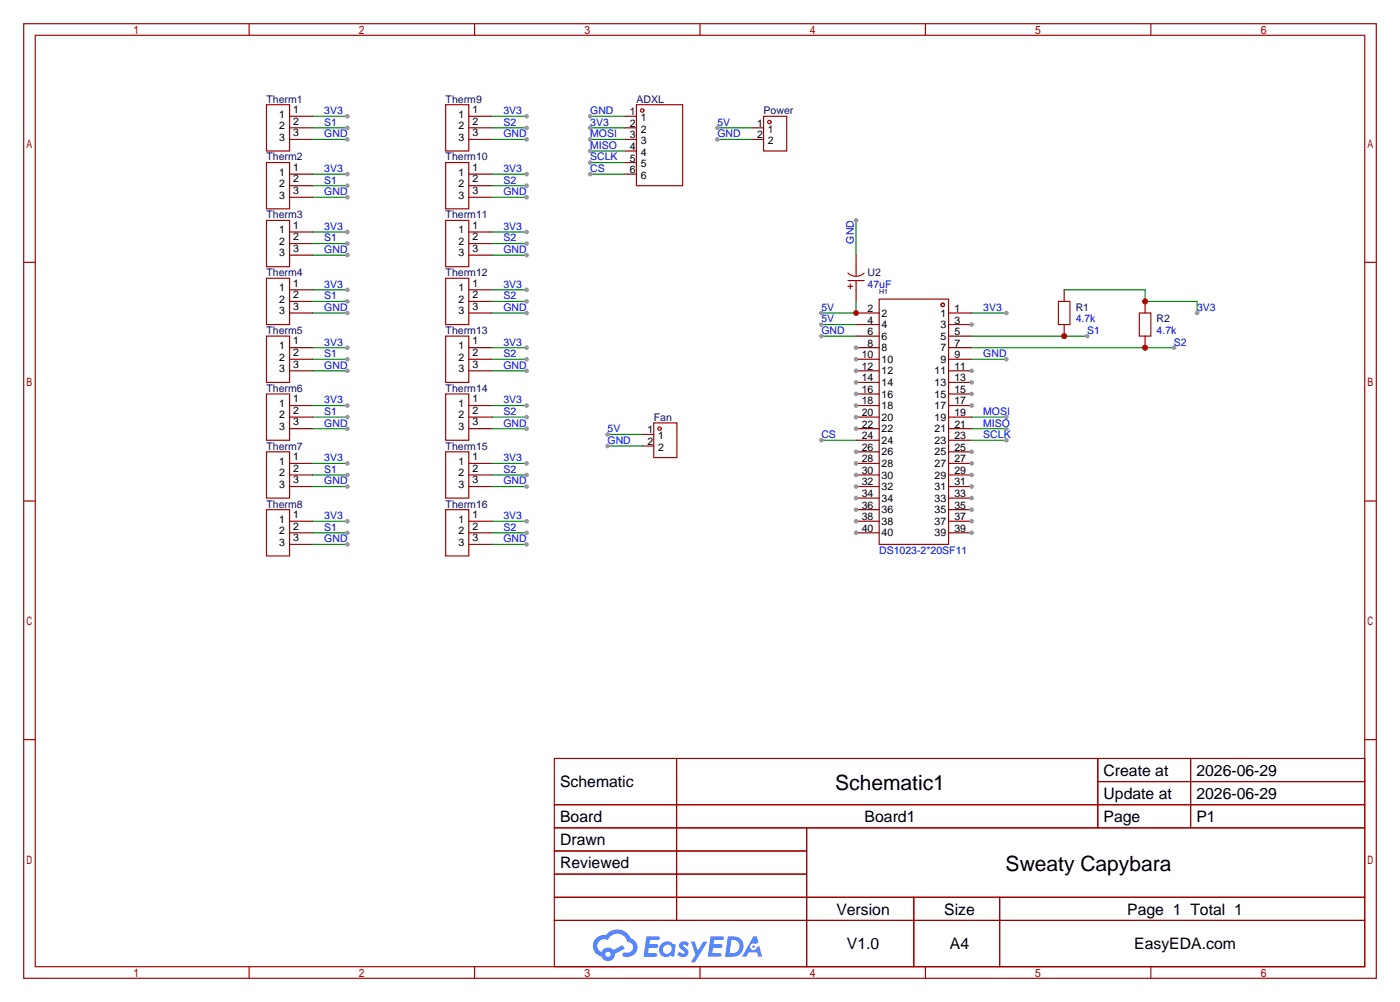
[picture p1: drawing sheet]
<svg xmlns="http://www.w3.org/2000/svg" width="308mm" height="220mm" viewBox="0 0 308 220" stroke-linecap="round" stroke-linejoin="round" font-family="sans-serif">
<g fill="none" stroke="#a10000" stroke-width=".25">
<path d="M5.2 5.2h297.2v209.6h-297.2zM7.7 7.7h292.1v204.5h-292.1zM54.7 5.2v2.5M104.3 5.2v2.5M153.8 5.2v2.5M203.3 5.2v2.5M252.9 5.2v2.5M5.2 57.6h2.5M299.8 57.6h2.6M5.2 110h2.5M299.8 110h2.6M5.2 162.4h2.5"/>
<path d="M121.8 166.5h178v45.7h-178zM121.8 176.7h178M148.7 166.5v35.6M241.2 166.5v15.2M241.2 171.6h58.6M261.6 166.5v15.2M299.8 162.4h2.6M121.8 181.7h178M121.8 186.8h55.4M121.8 197h178M121.8 191.9h55.4M177.2 181.7v30.5"/>
<path d="M200.8 197v15.2M219.6 197v15.2M54.7 212.2v2.6M104.3 212.2v2.6M121.8 202.1h178M153.8 212.2v2.6M203.3 212.2v2.6M252.9 212.2v2.6"/>
</g>
<g fill="#5487ff">
<path d="M149.5 206.9a1.3 1.3 0 0 1 1.9 .3l-.4 .6a.54 .54 0 0 0-1-.2l.2 .2a1.28 1.28 0 0 1 .8 2 1.53 1.53 0 0 1-2.2-.3l.5-.6 .8 .5a.31 .31 0 0 0 .3-.3 .31 .31 0 0 0-.2-.4 1.12 1.12 0 0 1-.7-1.8z"/>
<path d="M151.8 206.7h.8l.7 2 1.2-2h.9l-2.7 4.5h-.9l1-1.6z"/>
<path d="M142 205.5h2.3a.46 .46 0 0 1 .5 .1 .46 .46 0 0 1 .1 .5l-.3 .2h-1.8l-.1 1h1.6a.4 .4 0 0 1 .3 .4 .4 .4 0 0 1-.4 .4h-1.6l-.2 1.2 1.4-.1a.46 .46 0 0 1 .5 .1 .46 .46 0 0 1 .1 .5l-.4 .2h-2.6z"/>
<path d="M156.1 205.5h2.3a.47 .47 0 0 1 .5 .1 .47 .47 0 0 1 .1 .5l-.3 .2h-1.8l-.1 1h1.6a.4 .4 0 0 1 .4 .4 .4 .4 0 0 1-.5 .4h-1.6l-.2 1.1h1.4a.46 .46 0 0 1 .5 .1 .46 .46 0 0 1 .1 .5l-.4 .2h-2.6z"/>
<path d="M165.5 205.6h.8l.3 1.3-.6 .3a.75 .75 0 0 0-1.1 .3 .75 .75 0 0 0 .5 1.1 .75 .75 0 0 0 .9-.7l.5-.3 .6 2.4h-.8l-.3-.9h-1.8l-.5 .9h-1z"/>
<path d="M159.9 205.6l-.6 4.4h1.4a2.27 2.27 0 0 0 2.7-2.3 2.27 2.27 0 0 0-2.7-2.1zM160.7 206.3a1.5 1.5 0 0 1 1.8 1.6 1.5 1.5 0 0 1-1.9 1.3h-.3z"/>
<path d="M145.4 207.2a1.6 1.6 0 0 0-.4 2.3 1.6 1.6 0 0 0 2.3 .2l.8 .3 .3-2.4-.1-.3-.5-.1a1.58 1.58 0 0 0-2.4 0zM146 207.7a.98 .98 0 0 1 1.6 .4 .98 .98 0 0 1-1.1 1.3 .94 .94 0 0 1-.9-.7 .94 .94 0 0 1 .4-1z"/>
<path d="M131 206a2.37 2.37 0 0 0 1.1 4 1.54 1.54 0 0 0 1.8 1 1.54 1.54 0 0 0 1.2-1.6l2.2-1.1-.5-.8-2.1 1a1.57 1.57 0 0 0-2.6 .5 1.5 1.5 0 0 1-.7-2.1 1.5 1.5 0 0 1 2.2-.5 2.23 2.23 0 0 1 2.3-1.4 2.23 2.23 0 0 1 2 1.8 1.16 1.16 0 0 1 1.2 1.1 1.16 1.16 0 0 1-1.1 1.2h-.7a.47 .47 0 0 0-.5 .4 .47 .47 0 0 0 .4 .5 2.17 2.17 0 0 0 2.5-.9 2.17 2.17 0 0 0-.4-2.7l-.7-.4a3.2 3.2 0 0 0-5.5-.7l-1.1 .1zM133 209.5a.6 .6 0 0 1 1.2 0 .6 .6 0 0 1-1.2 0z"/>
<circle cx="165.6" cy="207.8" r=".28"/>
</g>
<g fill="none" stroke="#a10000" stroke-width=".25">
<path d="M58.5 35.7h5.1v10.1h-5.1zM58.5 23h5.1v10.1h-5.1zM97.9 23h5.1v10.1h-5.1zM97.9 35.7h5.1v10.1h-5.1zM167.8 25.5h5v7.6h-5zM58.5 48.4h5.1v10.1h-5.1zM97.9 48.4h5.1v10.1h-5.1zM58.5 61.1h5.1v10.1h-5.1zM58.5 73.8h5.1v10.1h-5.1zM97.9 61.1h5.1v10.1h-5.1zM97.9 73.8h5.1v10.1h-5.1zM58.5 86.5h5.1v10.1h-5.1z"/>
<path d="M58.5 99.2h5.1v10.1h-5.1zM97.9 99.2h5.1v10.1h-5.1zM97.9 86.5h5.1v10.1h-5.1zM58.5 111.9h5.1v10.1h-5.1zM97.9 111.9h5.1v10.1h-5.1z"/>
<circle cx="169" cy="26.8" r=".38"/>
</g>
<g fill="none" stroke="#870000" stroke-width=".25">
<path d="M63.6 28.1h5.1M63.6 30.6h5.1M63.6 25.5h5.1M63.6 38.2h5.1M103 28.1h5.1M103 30.6h5.1M103 25.5h5.1M103 38.2h5.1M165.2 28.1h2.6M165.2 30.6h2.6M63.6 50.9h5.1M63.6 53.5h5.1"/>
<path d="M63.6 56h5.1M63.6 40.8h5.1M63.6 43.3h5.1M103 50.9h5.1M103 53.5h5.1M103 56h5.1M103 40.8h5.1M103 43.3h5.1M63.6 63.6h5.1M63.6 66.2h5.1M63.6 68.7h5.1M63.6 76.3h5.1"/>
<path d="M63.6 78.9h5.1M103 63.6h5.1M103 66.2h5.1M103 68.7h5.1M103 76.3h5.1M103 78.9h5.1M63.6 89h5.1M63.6 91.6h5.1M63.6 94.1h5.1M63.6 81.4h5.1M103 89h5.1M103 91.6h5.1"/>
<path d="M103 94.1h5.1M103 81.4h5.1M63.6 114.4h5.1M63.6 117h5.1M63.6 119.5h5.1M63.6 101.7h5.1M63.6 104.3h5.1M63.6 106.8h5.1M103 114.4h5.1M103 117h5.1M103 119.5h5.1M103 101.7h5.1"/>
<path d="M103 104.3h5.1M103 106.8h5.1"/>
</g>
<path d="M68.7 25.5h7.6" fill="none" stroke="#008700" stroke-width=".25"/>
<circle cx="76.3" cy="25.5" r=".51" fill="#999"/>
<path d="M108.1 114.4h7.6" fill="none" stroke="#008700" stroke-width=".25"/>
<circle cx="115.7" cy="114.4" r=".51" fill="#999"/>
<path d="M68.7 89h7.6" fill="none" stroke="#008700" stroke-width=".25"/>
<circle cx="76.3" cy="89" r=".51" fill="#999"/>
<path d="M68.7 114.4h7.6" fill="none" stroke="#008700" stroke-width=".25"/>
<circle cx="76.3" cy="114.4" r=".51" fill="#999"/>
<path d="M108.1 50.9h7.6" fill="none" stroke="#008700" stroke-width=".25"/>
<circle cx="115.7" cy="50.9" r=".51" fill="#999"/>
<path d="M68.7 76.3h7.6" fill="none" stroke="#008700" stroke-width=".25"/>
<circle cx="76.3" cy="76.3" r=".51" fill="#999"/>
<path d="M68.7 38.2h7.6" fill="none" stroke="#008700" stroke-width=".25"/>
<circle cx="76.3" cy="38.2" r=".51" fill="#999"/>
<path d="M68.7 101.7h7.6" fill="none" stroke="#008700" stroke-width=".25"/>
<circle cx="76.3" cy="101.7" r=".51" fill="#999"/>
<path d="M108.1 76.3h7.6" fill="none" stroke="#008700" stroke-width=".25"/>
<circle cx="115.7" cy="76.3" r=".51" fill="#999"/>
<path d="M108.1 63.6h7.6" fill="none" stroke="#008700" stroke-width=".25"/>
<circle cx="115.7" cy="63.6" r=".51" fill="#999"/>
<path d="M68.7 63.6h7.6" fill="none" stroke="#008700" stroke-width=".25"/>
<circle cx="76.3" cy="63.6" r=".51" fill="#999"/>
<path d="M108.1 38.2h7.6" fill="none" stroke="#008700" stroke-width=".25"/>
<circle cx="115.7" cy="38.2" r=".51" fill="#999"/>
<path d="M68.7 50.9h7.6" fill="none" stroke="#008700" stroke-width=".25"/>
<circle cx="76.3" cy="50.9" r=".51" fill="#999"/>
<path d="M108.1 25.5h7.6" fill="none" stroke="#008700" stroke-width=".25"/>
<circle cx="115.7" cy="25.5" r=".51" fill="#999"/>
<path d="M108.1 89h7.6" fill="none" stroke="#008700" stroke-width=".25"/>
<circle cx="115.7" cy="89" r=".51" fill="#999"/>
<path d="M108.1 101.7h7.6" fill="none" stroke="#008700" stroke-width=".25"/>
<circle cx="115.7" cy="101.7" r=".51" fill="#999"/>
<path d="M108.1 78.9h7.6" fill="none" stroke="#008700" stroke-width=".25"/>
<circle cx="115.7" cy="78.9" r=".51" fill="#999"/>
<path d="M68.7 40.8h7.6" fill="none" stroke="#008700" stroke-width=".25"/>
<circle cx="76.3" cy="40.8" r=".51" fill="#999"/>
<path d="M108.1 53.5h7.6" fill="none" stroke="#008700" stroke-width=".25"/>
<circle cx="115.7" cy="53.5" r=".51" fill="#999"/>
<path d="M108.1 66.2h7.6" fill="none" stroke="#008700" stroke-width=".25"/>
<circle cx="115.7" cy="66.2" r=".51" fill="#999"/>
<path d="M108.1 40.8h7.6" fill="none" stroke="#008700" stroke-width=".25"/>
<circle cx="115.7" cy="40.8" r=".51" fill="#999"/>
<path d="M68.7 28.1h7.6" fill="none" stroke="#008700" stroke-width=".25"/>
<circle cx="76.3" cy="28.1" r=".51" fill="#999"/>
<path d="M108.1 28.1h7.6" fill="none" stroke="#008700" stroke-width=".25"/>
<circle cx="115.7" cy="28.1" r=".51" fill="#999"/>
<path d="M68.7 117h7.6" fill="none" stroke="#008700" stroke-width=".25"/>
<circle cx="76.3" cy="117" r=".51" fill="#999"/>
<path d="M68.7 104.3h7.6" fill="none" stroke="#008700" stroke-width=".25"/>
<circle cx="76.3" cy="104.3" r=".51" fill="#999"/>
<path d="M108.1 117h7.6" fill="none" stroke="#008700" stroke-width=".25"/>
<circle cx="115.7" cy="117" r=".51" fill="#999"/>
<path d="M68.7 91.6h7.6" fill="none" stroke="#008700" stroke-width=".25"/>
<circle cx="76.3" cy="91.6" r=".51" fill="#999"/>
<path d="M68.7 78.9h7.6" fill="none" stroke="#008700" stroke-width=".25"/>
<circle cx="76.3" cy="78.9" r=".51" fill="#999"/>
<path d="M68.7 66.2h7.6" fill="none" stroke="#008700" stroke-width=".25"/>
<circle cx="76.3" cy="66.2" r=".51" fill="#999"/>
<path d="M108.1 104.3h7.6" fill="none" stroke="#008700" stroke-width=".25"/>
<circle cx="115.7" cy="104.3" r=".51" fill="#999"/>
<path d="M68.7 53.5h7.6" fill="none" stroke="#008700" stroke-width=".25"/>
<circle cx="76.3" cy="53.5" r=".51" fill="#999"/>
<path d="M108.1 91.6h7.6" fill="none" stroke="#008700" stroke-width=".25"/>
<circle cx="115.7" cy="91.6" r=".51" fill="#999"/>
<path d="M108.1 81.4h7.6" fill="none" stroke="#008700" stroke-width=".25"/>
<circle cx="115.7" cy="81.4" r=".51" fill="#999"/>
<path d="M68.7 56h7.6" fill="none" stroke="#008700" stroke-width=".25"/>
<circle cx="76.3" cy="56" r=".51" fill="#999"/>
<path d="M108.1 68.7h7.6" fill="none" stroke="#008700" stroke-width=".25"/>
<circle cx="115.7" cy="68.7" r=".51" fill="#999"/>
<path d="M68.7 43.3h7.6" fill="none" stroke="#008700" stroke-width=".25"/>
<circle cx="76.3" cy="43.3" r=".51" fill="#999"/>
<path d="M108.1 56h7.6" fill="none" stroke="#008700" stroke-width=".25"/>
<circle cx="115.7" cy="56" r=".51" fill="#999"/>
<path d="M108.1 43.3h7.6" fill="none" stroke="#008700" stroke-width=".25"/>
<circle cx="115.7" cy="43.3" r=".51" fill="#999"/>
<path d="M108.1 30.6h7.6" fill="none" stroke="#008700" stroke-width=".25"/>
<circle cx="115.7" cy="30.6" r=".51" fill="#999"/>
<path d="M68.7 30.6h7.6" fill="none" stroke="#008700" stroke-width=".25"/>
<circle cx="76.3" cy="30.6" r=".51" fill="#999"/>
<path d="M68.7 119.5h7.6" fill="none" stroke="#008700" stroke-width=".25"/>
<circle cx="76.3" cy="119.5" r=".51" fill="#999"/>
<path d="M68.7 106.8h7.6" fill="none" stroke="#008700" stroke-width=".25"/>
<circle cx="76.3" cy="106.8" r=".51" fill="#999"/>
<path d="M68.7 94.1h7.6" fill="none" stroke="#008700" stroke-width=".25"/>
<circle cx="76.3" cy="94.1" r=".51" fill="#999"/>
<path d="M68.7 81.4h7.6" fill="none" stroke="#008700" stroke-width=".25"/>
<circle cx="76.3" cy="81.4" r=".51" fill="#999"/>
<path d="M68.7 68.7h7.6" fill="none" stroke="#008700" stroke-width=".25"/>
<circle cx="76.3" cy="68.7" r=".51" fill="#999"/>
<path d="M108.1 119.5h7.6" fill="none" stroke="#008700" stroke-width=".25"/>
<circle cx="115.7" cy="119.5" r=".51" fill="#999"/>
<path d="M108.1 106.8h7.6" fill="none" stroke="#008700" stroke-width=".25"/>
<circle cx="115.7" cy="106.8" r=".51" fill="#999"/>
<path d="M108.1 94.1h7.6" fill="none" stroke="#008700" stroke-width=".25"/>
<circle cx="115.7" cy="94.1" r=".51" fill="#999"/>
<path d="M157.6 28.1h7.6" fill="none" stroke="#008700" stroke-width=".25"/>
<circle cx="157.6" cy="28.1" r=".51" fill="#999"/>
<path d="M157.6 30.6h7.6" fill="none" stroke="#008700" stroke-width=".25"/>
<circle cx="157.6" cy="30.6" r=".51" fill="#999"/>
<g fill="none" stroke="#a10000" stroke-width=".25">
<path d="M139.8 23h10.2v17.8h-10.2z"/>
<circle cx="141.1" cy="24.3" r=".38"/>
</g>
<path d="M137.3 25.5h2.5M137.3 28.1h2.5M137.3 30.6h2.5M137.3 33.1h2.5M137.3 35.7h2.5M137.3 38.2h2.5" fill="none" stroke="#870000" stroke-width=".25"/>
<path d="M129.7 25.5h7.6" fill="none" stroke="#008700" stroke-width=".25"/>
<circle cx="129.7" cy="25.5" r=".51" fill="#999"/>
<path d="M129.7 28.1h7.6" fill="none" stroke="#008700" stroke-width=".25"/>
<circle cx="129.7" cy="28.1" r=".51" fill="#999"/>
<path d="M129.7 30.6h7.6" fill="none" stroke="#008700" stroke-width=".25"/>
<circle cx="129.7" cy="30.6" r=".51" fill="#999"/>
<path d="M129.7 33.1h7.6" fill="none" stroke="#008700" stroke-width=".25"/>
<circle cx="129.7" cy="33.1" r=".51" fill="#999"/>
<path d="M129.7 35.7h7.6" fill="none" stroke="#008700" stroke-width=".25"/>
<circle cx="129.7" cy="35.7" r=".51" fill="#999"/>
<path d="M129.7 38.2h7.6" fill="none" stroke="#008700" stroke-width=".25"/>
<circle cx="129.7" cy="38.2" r=".51" fill="#999"/>
<path d="M233.8 63.6h17.8v2.6h11.4v2.5" fill="none" stroke="#008700" stroke-width=".25"/>
<circle cx="251.6" cy="66.2" r=".63" fill="#c00"/>
<circle cx="263" cy="68.7" r=".51" fill="#999"/>
<path d="M213.5 73.8h25.4" fill="none" stroke="#008700" stroke-width=".25"/>
<circle cx="233.8" cy="73.8" r=".63" fill="#c00"/>
<circle cx="238.9" cy="73.8" r=".51" fill="#999"/>
<path d="M213.5 76.3h44.4" fill="none" stroke="#008700" stroke-width=".25"/>
<circle cx="251.6" cy="76.3" r=".63" fill="#c00"/>
<circle cx="257.9" cy="76.3" r=".51" fill="#999"/>
<path d="M188.1 48.4v7.6" fill="none" stroke="#008700" stroke-width=".25"/>
<circle cx="188.1" cy="48.4" r=".51" fill="#999"/>
<g fill="none" stroke="#a10000" stroke-width=".25">
<path d="M143.6 92.8h5.1v7.7h-5.1z"/>
<circle cx="144.9" cy="94.1" r=".38"/>
</g>
<path d="M141.1 95.4h2.5M141.1 97.9h2.5" fill="none" stroke="#870000" stroke-width=".25"/>
<path d="M133.5 95.4h7.6" fill="none" stroke="#008700" stroke-width=".25"/>
<circle cx="133.5" cy="95.4" r=".51" fill="#999"/>
<path d="M133.5 97.9h7.6" fill="none" stroke="#008700" stroke-width=".25"/>
<circle cx="133.5" cy="97.9" r=".51" fill="#999"/>
<path d="M186.3 59.9a2.54 2.54 0 0 0 3.5 .1M188.1 58.5v2.1M186.3 61.6h3.6M186.3 62.9h1M186.8 62.4v1M188.1 61.6v2M232.5 66.2h2.6v5h-2.6z" fill="none" stroke="#a10000" stroke-width=".25"/>
<path d="M188.1 56v2.5M188.1 63.6v2.6M233.8 63.6v2.6M233.8 71.2v2.6" fill="none" stroke="#870000" stroke-width=".25"/>
<circle cx="233.8" cy="73.8" r=".63" fill="#c00"/>
<path d="M250.3 68.7h2.6v5.1h-2.6z" fill="none" stroke="#a10000" stroke-width=".25"/>
<path d="M251.6 66.2v2.5" fill="none" stroke="#870000" stroke-width=".25"/>
<circle cx="251.6" cy="66.2" r=".63" fill="#c00"/>
<path d="M251.6 73.8v2.5" fill="none" stroke="#870000" stroke-width=".25"/>
<circle cx="251.6" cy="76.3" r=".63" fill="#c00"/>
<g fill="none" stroke="#a10000" stroke-width=".25">
<path d="M193.2 65.7h15.2v53.8h-15.2z"/>
<circle cx="207.1" cy="66.9" r=".38"/>
</g>
<path d="M188.1 68.7h5.1M208.4 68.7h5.1M208.4 71.2h5.1" fill="none" stroke="#870000" stroke-width=".25"/>
<circle cx="213.5" cy="71.2" r=".51" fill="#999"/>
<path d="M188.1 71.2h5.1M188.1 73.8h5.1M188.1 76.3h5.1M208.4 73.8h5.1M208.4 76.3h5.1" fill="none" stroke="#870000" stroke-width=".25"/>
<circle cx="188.1" cy="76.3" r=".51" fill="#999"/>
<path d="M188.1 78.9h5.1M208.4 78.9h5.1" fill="none" stroke="#870000" stroke-width=".25"/>
<circle cx="188.1" cy="78.9" r=".51" fill="#999"/>
<path d="M208.4 81.4h5.1" fill="none" stroke="#870000" stroke-width=".25"/>
<circle cx="213.5" cy="81.4" r=".51" fill="#999"/>
<path d="M188.1 81.4h5.1" fill="none" stroke="#870000" stroke-width=".25"/>
<circle cx="188.1" cy="81.4" r=".51" fill="#999"/>
<path d="M208.4 83.9h5.1" fill="none" stroke="#870000" stroke-width=".25"/>
<circle cx="213.5" cy="83.9" r=".51" fill="#999"/>
<path d="M188.1 83.9h5.1" fill="none" stroke="#870000" stroke-width=".25"/>
<circle cx="188.1" cy="83.9" r=".51" fill="#999"/>
<path d="M208.4 86.5h5.1" fill="none" stroke="#870000" stroke-width=".25"/>
<circle cx="213.5" cy="86.5" r=".51" fill="#999"/>
<path d="M188.1 86.5h5.1" fill="none" stroke="#870000" stroke-width=".25"/>
<circle cx="188.1" cy="86.5" r=".51" fill="#999"/>
<path d="M208.4 89h5.1" fill="none" stroke="#870000" stroke-width=".25"/>
<circle cx="213.5" cy="89" r=".51" fill="#999"/>
<path d="M188.1 89h5.1" fill="none" stroke="#870000" stroke-width=".25"/>
<circle cx="188.1" cy="89" r=".51" fill="#999"/>
<path d="M188.1 91.6h5.1M208.4 91.6h5.1" fill="none" stroke="#870000" stroke-width=".25"/>
<circle cx="188.1" cy="91.6" r=".51" fill="#999"/>
<path d="M188.1 94.1h5.1M208.4 94.1h5.1" fill="none" stroke="#870000" stroke-width=".25"/>
<circle cx="188.1" cy="94.1" r=".51" fill="#999"/>
<path d="M188.1 96.6h5.1M208.4 96.6h5.1M208.4 99.2h5.1" fill="none" stroke="#870000" stroke-width=".25"/>
<circle cx="213.5" cy="99.2" r=".51" fill="#999"/>
<path d="M188.1 99.2h5.1" fill="none" stroke="#870000" stroke-width=".25"/>
<circle cx="188.1" cy="99.2" r=".51" fill="#999"/>
<path d="M208.4 101.7h5.1" fill="none" stroke="#870000" stroke-width=".25"/>
<circle cx="213.5" cy="101.7" r=".51" fill="#999"/>
<path d="M188.1 101.7h5.1" fill="none" stroke="#870000" stroke-width=".25"/>
<circle cx="188.1" cy="101.7" r=".51" fill="#999"/>
<path d="M208.4 104.3h5.1" fill="none" stroke="#870000" stroke-width=".25"/>
<circle cx="213.5" cy="104.3" r=".51" fill="#999"/>
<path d="M188.1 104.3h5.1" fill="none" stroke="#870000" stroke-width=".25"/>
<circle cx="188.1" cy="104.3" r=".51" fill="#999"/>
<path d="M208.4 106.8h5.1" fill="none" stroke="#870000" stroke-width=".25"/>
<circle cx="213.5" cy="106.8" r=".51" fill="#999"/>
<path d="M188.1 106.8h5.1" fill="none" stroke="#870000" stroke-width=".25"/>
<circle cx="188.1" cy="106.8" r=".51" fill="#999"/>
<path d="M208.4 109.3h5.1" fill="none" stroke="#870000" stroke-width=".25"/>
<circle cx="213.5" cy="109.3" r=".51" fill="#999"/>
<path d="M188.1 109.3h5.1" fill="none" stroke="#870000" stroke-width=".25"/>
<circle cx="188.1" cy="109.3" r=".51" fill="#999"/>
<path d="M208.4 111.9h5.1" fill="none" stroke="#870000" stroke-width=".25"/>
<circle cx="213.5" cy="111.9" r=".51" fill="#999"/>
<path d="M188.1 111.9h5.1" fill="none" stroke="#870000" stroke-width=".25"/>
<circle cx="188.1" cy="111.9" r=".51" fill="#999"/>
<path d="M208.4 114.4h5.1" fill="none" stroke="#870000" stroke-width=".25"/>
<circle cx="213.5" cy="114.4" r=".51" fill="#999"/>
<path d="M188.1 114.4h5.1" fill="none" stroke="#870000" stroke-width=".25"/>
<circle cx="188.1" cy="114.4" r=".51" fill="#999"/>
<path d="M208.4 117h5.1" fill="none" stroke="#870000" stroke-width=".25"/>
<circle cx="213.5" cy="117" r=".51" fill="#999"/>
<path d="M188.1 117h5.1" fill="none" stroke="#870000" stroke-width=".25"/>
<circle cx="188.1" cy="117" r=".51" fill="#999"/>
<path d="M188.1 66.2v2.5h-7.6" fill="none" stroke="#008700" stroke-width=".25"/>
<circle cx="188.1" cy="68.7" r=".63" fill="#c00"/>
<circle cx="180.5" cy="68.7" r=".51" fill="#999"/>
<path d="M213.5 68.7h7.6" fill="none" stroke="#008700" stroke-width=".25"/>
<circle cx="221.1" cy="68.7" r=".51" fill="#999"/>
<path d="M213.5 78.9h7.6" fill="none" stroke="#008700" stroke-width=".25"/>
<circle cx="221.1" cy="78.9" r=".51" fill="#999"/>
<path d="M213.5 91.6h7.6" fill="none" stroke="#008700" stroke-width=".25"/>
<circle cx="221.1" cy="91.6" r=".51" fill="#999"/>
<path d="M213.5 94.1h7.6" fill="none" stroke="#008700" stroke-width=".25"/>
<circle cx="221.1" cy="94.1" r=".51" fill="#999"/>
<path d="M213.5 96.6h7.6" fill="none" stroke="#008700" stroke-width=".25"/>
<circle cx="221.1" cy="96.6" r=".51" fill="#999"/>
<path d="M180.5 96.6h7.6" fill="none" stroke="#008700" stroke-width=".25"/>
<circle cx="180.5" cy="96.6" r=".51" fill="#999"/>
<path d="M180.5 73.8h7.6" fill="none" stroke="#008700" stroke-width=".25"/>
<circle cx="180.5" cy="73.8" r=".51" fill="#999"/>
<path d="M180.5 71.2h7.6" fill="none" stroke="#008700" stroke-width=".25"/>
<circle cx="180.5" cy="71.2" r=".51" fill="#999"/>
<g font-size="4.6">
<text x="183.5" y="173.4">Schematic1</text>
<text x="221" y="191.2">Sweaty Capybara</text>
</g>
<g font-size="3.5">
<text x="123.1" y="172.8">Schematic</text>
<text x="242.5" y="170.3">Create at</text>
<text x="262.9" y="170.3">2026-06-29</text>
<text x="242.5" y="175.4">Update at</text>
<text x="262.9" y="175.4">2026-06-29</text>
<text x="123.1" y="180.5">Board</text>
<text x="123.1" y="185.5">Drawn</text>
<text x="190" y="180.5">Board1</text>
<text x="242.5" y="180.5">Page</text>
<text x="262.9" y="180.5">P1</text>
<text x="123.1" y="190.6">Reviewed</text>
<text x="183.8" y="200.8">Version</text>
<text x="207.5" y="200.8">Size</text>
<text x="247.7" y="200.8">Page 1 Total 1</text>
<text x="186.1" y="208.4">V1.0</text>
<text x="208.7" y="208.4">A4</text>
<text x="249.2" y="208.4">EasyEDA.com</text>
</g>
<g font-size="2.3" fill="#000080">
<text x="58.5" y="22.5">Therm1</text>
<text x="97.9" y="22.5">Therm9</text>
<text x="139.8" y="22.5">ADXL</text>
<text x="167.8" y="25.1">Power</text>
<text x="58.5" y="35.2">Therm2</text>
<text x="97.9" y="35.2">Therm10</text>
<text x="58.5" y="47.9">Therm3</text>
<text x="97.9" y="47.9">Therm11</text>
<text x="58.5" y="60.6">Therm4</text>
<text x="97.9" y="60.6">Therm12</text>
<text x="190.6" y="60.6">U2</text>
<text x="236.3" y="68.2">R1</text>
<text x="254.1" y="70.8">R2</text>
<text x="58.5" y="73.3">Therm5</text>
<text x="97.9" y="73.3">Therm13</text>
<text x="58.5" y="86">Therm6</text>
<text x="97.9" y="86">Therm14</text>
<text x="143.6" y="92.4">Fan</text>
<text x="58.5" y="98.7">Therm7</text>
<text x="97.9" y="98.7">Therm15</text>
<text x="58.5" y="111.4">Therm8</text>
<text x="97.9" y="111.4">Therm16</text>
</g>
<g font-size="2.3">
<text x="61.3" y="25.8">1</text>
<text x="61.3" y="28.4">2</text>
<text x="64.4" y="24.8">1</text>
<text x="64.4" y="27.4">2</text>
<text x="64.4" y="29.9">3</text>
<text x="100.7" y="25.8">1</text>
<text x="100.7" y="28.4">2</text>
<text x="103.8" y="24.8">1</text>
<text x="103.8" y="27.4">2</text>
<text x="103.8" y="29.9">3</text>
<text x="138.4" y="25.3">1</text>
<text x="138.4" y="27.8">2</text>
<text x="140.8" y="26.6">1</text>
<text x="140.8" y="29.1">2</text>
<text x="166.4" y="27.8">1</text>
<text x="168.7" y="29.1">1</text>
<text x="61.3" y="30.9">3</text>
<text x="100.7" y="30.9">3</text>
<text x="138.4" y="30.4">3</text>
<text x="138.4" y="32.9">4</text>
<text x="138.4" y="35.5">5</text>
<text x="140.8" y="31.6">3</text>
<text x="140.8" y="34.2">4</text>
<text x="166.4" y="30.4">2</text>
<text x="168.7" y="31.6">2</text>
<text x="61.3" y="38.5">1</text>
<text x="61.3" y="41.1">2</text>
<text x="64.4" y="37.5">1</text>
<text x="64.4" y="40.1">2</text>
<text x="100.7" y="38.5">1</text>
<text x="100.7" y="41.1">2</text>
<text x="103.8" y="37.5">1</text>
<text x="103.8" y="40.1">2</text>
<text x="138.4" y="38">6</text>
<text x="140.8" y="36.7">5</text>
<text x="140.8" y="39.3">6</text>
<text x="61.3" y="43.6">3</text>
<text x="64.4" y="42.6">3</text>
<text x="100.7" y="43.6">3</text>
<text x="103.8" y="42.6">3</text>
<text x="61.3" y="51.2">1</text>
<text x="61.3" y="53.8">2</text>
<text x="64.4" y="50.2">1</text>
<text x="64.4" y="52.8">2</text>
<text x="100.7" y="51.2">1</text>
<text x="100.7" y="53.8">2</text>
<text x="103.8" y="50.2">1</text>
<text x="103.8" y="52.8">2</text>
<text x="61.3" y="56.3">3</text>
<text x="64.4" y="55.3">3</text>
<text x="100.7" y="56.3">3</text>
<text x="103.8" y="55.3">3</text>
<text x="61.3" y="63.9">1</text>
<text x="64.4" y="62.9">1</text>
<text x="64.4" y="65.5">2</text>
<text x="100.7" y="63.9">1</text>
<text x="103.8" y="62.9">1</text>
<text x="103.8" y="65.5">2</text>
<text x="61.3" y="66.5">2</text>
<text x="61.3" y="69">3</text>
<text x="64.4" y="68">3</text>
<text x="100.7" y="66.5">2</text>
<text x="100.7" y="69">3</text>
<text x="103.8" y="68">3</text>
<text x="190.6" y="68.5">2</text>
<text x="190.6" y="71">4</text>
<text x="193.7" y="69.5">2</text>
<text x="206.6" y="69.5">1</text>
<text x="209.7" y="68.5">1</text>
<text x="209.7" y="71">3</text>
<text x="61.3" y="76.6">1</text>
<text x="64.4" y="75.6">1</text>
<text x="100.7" y="76.6">1</text>
<text x="103.8" y="75.6">1</text>
<text x="190.6" y="73.6">6</text>
<text x="190.6" y="76.1">8</text>
<text x="193.7" y="72">4</text>
<text x="193.7" y="74.6">6</text>
<text x="193.7" y="77.1">8</text>
<text x="206.6" y="72">3</text>
<text x="206.6" y="74.6">5</text>
<text x="206.6" y="77.1">7</text>
<text x="209.7" y="73.6">5</text>
<text x="209.7" y="76.1">7</text>
<text x="61.3" y="79.2">2</text>
<text x="61.3" y="81.7">3</text>
<text x="64.4" y="78.2">2</text>
<text x="64.4" y="80.7">3</text>
<text x="100.7" y="79.2">2</text>
<text x="100.7" y="81.7">3</text>
<text x="103.8" y="78.2">2</text>
<text x="103.8" y="80.7">3</text>
<text x="189.3" y="78.6">10</text>
<text x="189.3" y="81.2">12</text>
<text x="189.3" y="83.7">14</text>
<text x="193.7" y="79.7">10</text>
<text x="193.7" y="82.2">12</text>
<text x="205.3" y="82.2">11</text>
<text x="206.6" y="79.7">9</text>
<text x="209.7" y="78.6">9</text>
<text x="209.7" y="81.2">11</text>
<text x="209.7" y="83.7">13</text>
<text x="61.3" y="89.3">1</text>
<text x="64.4" y="88.3">1</text>
<text x="100.7" y="89.3">1</text>
<text x="103.8" y="88.3">1</text>
<text x="189.3" y="86.3">16</text>
<text x="189.3" y="88.8">18</text>
<text x="193.7" y="84.7">14</text>
<text x="193.7" y="87.3">16</text>
<text x="193.7" y="89.8">18</text>
<text x="205.3" y="84.7">13</text>
<text x="205.3" y="87.3">15</text>
<text x="205.3" y="89.8">17</text>
<text x="209.7" y="86.3">15</text>
<text x="209.7" y="88.8">17</text>
<text x="61.3" y="91.9">2</text>
<text x="61.3" y="94.4">3</text>
<text x="64.4" y="90.9">2</text>
<text x="64.4" y="93.4">3</text>
<text x="100.7" y="91.9">2</text>
<text x="100.7" y="94.4">3</text>
<text x="103.8" y="90.9">2</text>
<text x="103.8" y="93.4">3</text>
<text x="142.2" y="95.1">1</text>
<text x="189.3" y="91.3">20</text>
<text x="189.3" y="93.9">22</text>
<text x="193.7" y="92.4">20</text>
<text x="193.7" y="94.9">22</text>
<text x="205.3" y="92.4">19</text>
<text x="205.3" y="94.9">21</text>
<text x="209.7" y="91.3">19</text>
<text x="209.7" y="93.9">21</text>
<text x="64.4" y="101">1</text>
<text x="103.8" y="101">1</text>
<text x="142.2" y="97.7">2</text>
<text x="144.6" y="96.4">1</text>
<text x="144.6" y="99">2</text>
<text x="189.3" y="96.4">24</text>
<text x="189.3" y="99">26</text>
<text x="189.3" y="101.5">28</text>
<text x="193.7" y="97.4">24</text>
<text x="193.7" y="100">26</text>
<text x="205.3" y="97.4">23</text>
<text x="205.3" y="100">25</text>
<text x="209.7" y="96.4">23</text>
<text x="209.7" y="99">25</text>
<text x="209.7" y="101.5">27</text>
<text x="61.3" y="102">1</text>
<text x="61.3" y="104.6">2</text>
<text x="61.3" y="107.1">3</text>
<text x="64.4" y="103.6">2</text>
<text x="64.4" y="106.1">3</text>
<text x="100.7" y="102">1</text>
<text x="100.7" y="104.6">2</text>
<text x="100.7" y="107.1">3</text>
<text x="103.8" y="103.6">2</text>
<text x="103.8" y="106.1">3</text>
<text x="189.3" y="104">30</text>
<text x="189.3" y="106.6">32</text>
<text x="193.7" y="102.5">28</text>
<text x="193.7" y="105.1">30</text>
<text x="193.7" y="107.6">32</text>
<text x="205.3" y="102.5">27</text>
<text x="205.3" y="105.1">29</text>
<text x="205.3" y="107.6">31</text>
<text x="209.7" y="104">29</text>
<text x="209.7" y="106.6">31</text>
<text x="64.4" y="113.7">1</text>
<text x="103.8" y="113.7">1</text>
<text x="189.3" y="109.1">34</text>
<text x="189.3" y="111.7">36</text>
<text x="193.7" y="110.1">34</text>
<text x="193.7" y="112.7">36</text>
<text x="205.3" y="110.1">33</text>
<text x="205.3" y="112.7">35</text>
<text x="209.7" y="109.1">33</text>
<text x="209.7" y="111.7">35</text>
<text x="61.3" y="114.7">1</text>
<text x="61.3" y="117.3">2</text>
<text x="61.3" y="119.8">3</text>
<text x="64.4" y="116.3">2</text>
<text x="64.4" y="118.8">3</text>
<text x="100.7" y="114.7">1</text>
<text x="100.7" y="117.3">2</text>
<text x="100.7" y="119.8">3</text>
<text x="103.8" y="116.3">2</text>
<text x="103.8" y="118.8">3</text>
<text x="189.3" y="114.2">38</text>
<text x="189.3" y="116.7">40</text>
<text x="193.7" y="115.2">38</text>
<text x="193.7" y="117.8">40</text>
<text x="205.3" y="115.2">37</text>
<text x="205.3" y="117.8">39</text>
<text x="209.7" y="114.2">37</text>
<text x="209.7" y="116.7">39</text>
</g>
<g font-size="2.3" fill="#00f">
<text x="71.2" y="25.1">3V3</text>
<text x="71.2" y="27.6">S1</text>
<text x="110.6" y="25.1">3V3</text>
<text x="110.6" y="27.6">S2</text>
<text x="129.7" y="25.1">GND</text>
<text x="129.7" y="27.6">3V3</text>
<text x="157.6" y="27.6">5V</text>
<text x="71.2" y="30.1">GND</text>
<text x="110.6" y="30.1">GND</text>
<text x="129.7" y="30.1">MOSI</text>
<text x="129.7" y="32.7">MISO</text>
<text x="129.7" y="35.2">SCLK</text>
<text x="157.6" y="30.1">GND</text>
<text x="71.2" y="37.8">3V3</text>
<text x="71.2" y="40.3">S1</text>
<text x="110.6" y="37.8">3V3</text>
<text x="110.6" y="40.3">S2</text>
<text x="129.7" y="37.8">CS</text>
<text x="71.2" y="42.8">GND</text>
<text x="110.6" y="42.8">GND</text>
<text x="71.2" y="50.5">3V3</text>
<text x="71.2" y="53">S1</text>
<text x="110.6" y="50.5">3V3</text>
<text x="110.6" y="53">S2</text>
<text x="187.6" y="53.5" transform="rotate(-90 187.6 53.5)">GND</text>
<text x="71.2" y="55.5">GND</text>
<text x="110.6" y="55.5">GND</text>
<text x="71.2" y="63.2">3V3</text>
<text x="71.2" y="65.7">S1</text>
<text x="110.6" y="63.2">3V3</text>
<text x="110.6" y="65.7">S2</text>
<text x="190.6" y="63.2">47uF</text>
<text x="71.2" y="68.2">GND</text>
<text x="110.6" y="68.2">GND</text>
<text x="180.5" y="68.2">5V</text>
<text x="180.5" y="70.8">5V</text>
<text x="216" y="68.2">3V3</text>
<text x="236.3" y="70.8">4.7k</text>
<text x="263" y="68.2">3V3</text>
<text x="71.2" y="75.9">3V3</text>
<text x="110.6" y="75.9">3V3</text>
<text x="180.5" y="73.3">GND</text>
<text x="238.9" y="73.3">S1</text>
<text x="254.1" y="73.3">4.7k</text>
<text x="257.9" y="75.9">S2</text>
<text x="71.2" y="78.4">S1</text>
<text x="71.2" y="80.9">GND</text>
<text x="110.6" y="78.4">S2</text>
<text x="110.6" y="80.9">GND</text>
<text x="216" y="78.4">GND</text>
<text x="71.2" y="88.6">3V3</text>
<text x="110.6" y="88.6">3V3</text>
<text x="71.2" y="91.1">S1</text>
<text x="71.2" y="93.6">GND</text>
<text x="110.6" y="91.1">S2</text>
<text x="110.6" y="93.6">GND</text>
<text x="133.5" y="94.9">5V</text>
<text x="216" y="91.1">MOSI</text>
<text x="216" y="93.6">MISO</text>
<text x="71.2" y="101.3">3V3</text>
<text x="110.6" y="101.3">3V3</text>
<text x="133.5" y="97.5">GND</text>
<text x="180.5" y="96.2">CS</text>
<text x="216" y="96.2">SCLK</text>
<text x="71.2" y="103.8">S1</text>
<text x="71.2" y="106.3">GND</text>
<text x="110.6" y="103.8">S2</text>
<text x="110.6" y="106.3">GND</text>
<text x="71.2" y="114">3V3</text>
<text x="110.6" y="114">3V3</text>
<text x="71.2" y="116.5">S1</text>
<text x="71.2" y="119">GND</text>
<text x="110.6" y="116.5">S2</text>
<text x="110.6" y="119">GND</text>
<text x="193.2" y="121.6">DS1023-2*20SF11</text>
</g>
<text font-size="1.6" fill="#000080" x="193.2" y="64.4">H1</text>
</svg>
